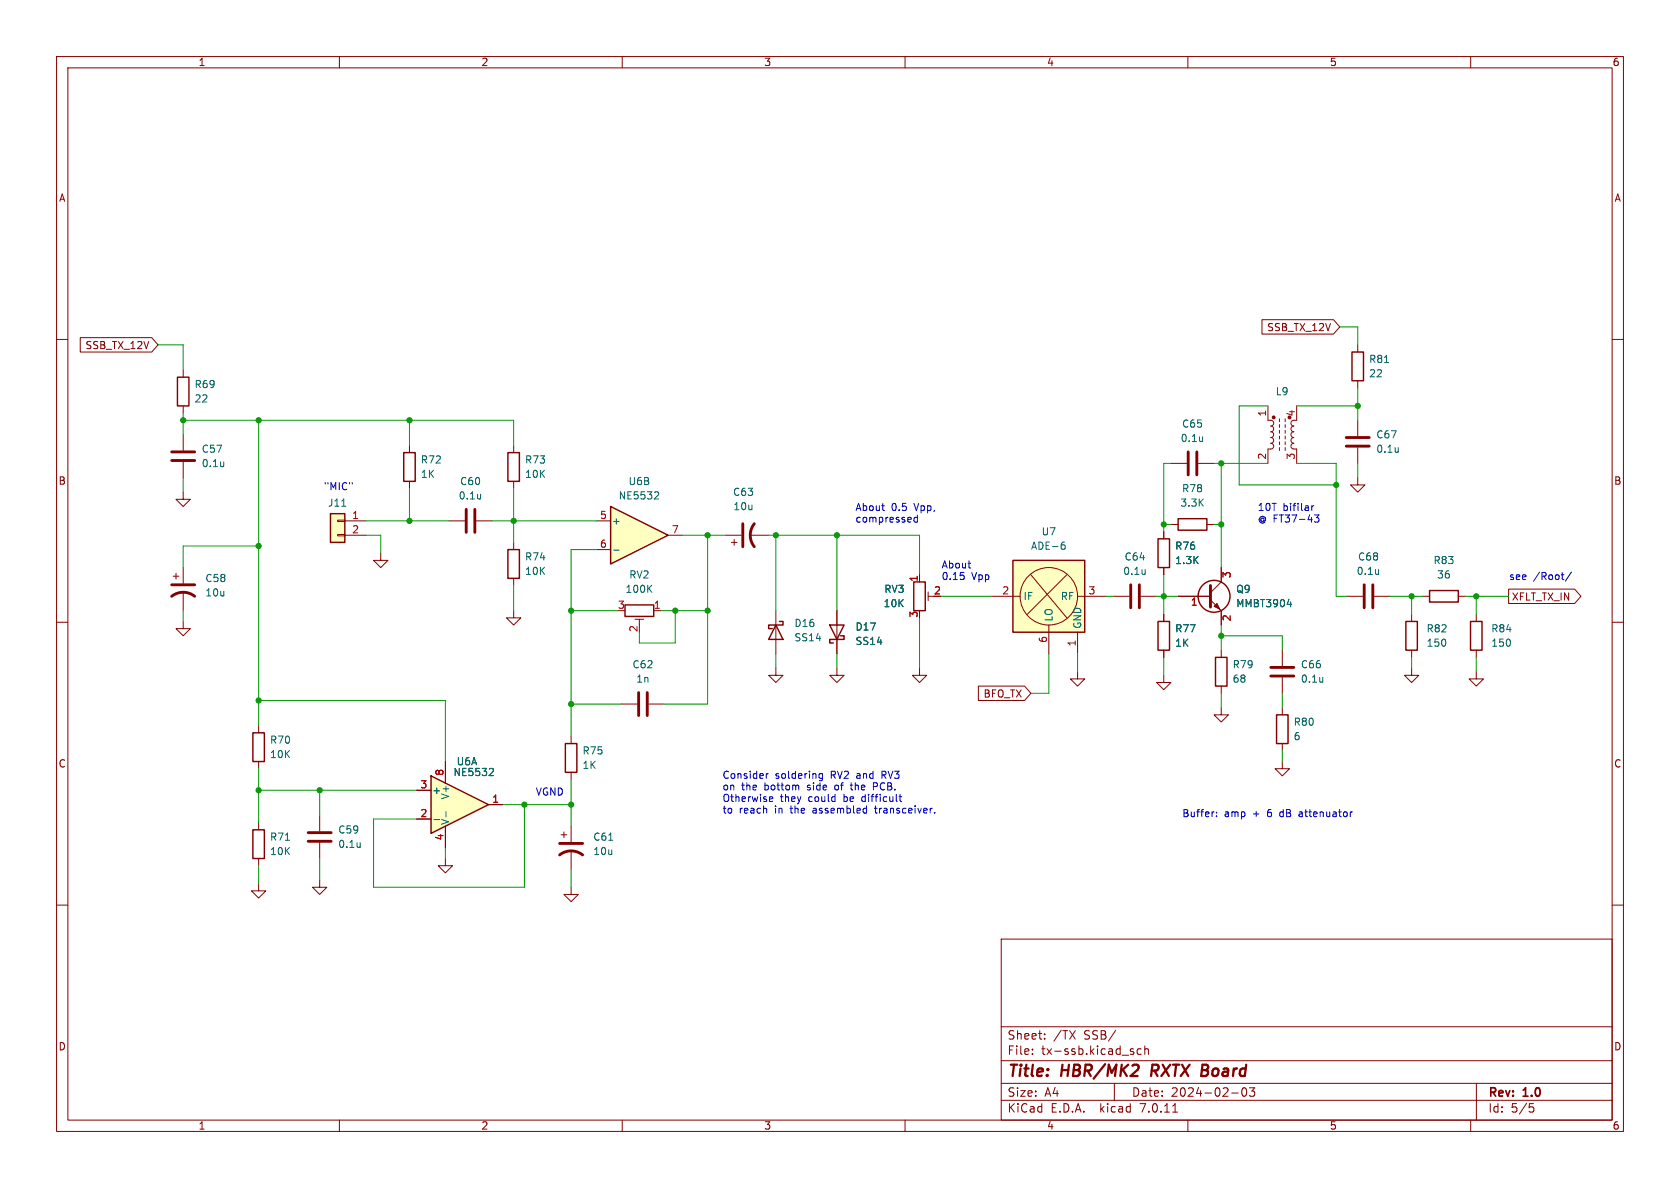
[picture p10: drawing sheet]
<svg xmlns="http://www.w3.org/2000/svg" width="297mm" height="210mm" viewBox="0 0 297 210" stroke-linecap="round" stroke-linejoin="round" font-family="sans-serif">
<g fill="none" stroke="#840000" stroke-width=".18">
<path d="M10 10h277v190h-277zM12 12h273v186h-273zM60 10v2M110 10v2M160 10v2M210 10v2M260 10v2M10 60h2M285 60h2M207 92.7h1.3M207 81.9h2.8M211.8 81.9h2.8"/>
<path d="M213.4 92.7h1.2M10 110h2M175.3 105.4h5M182.2 101.6l6.4 7.6M185.4 110.5v5.1M188.6 101.6l-7 7M190.5 111.8v3.8M190.5 105.4h5.1M196.8 105.4h2.8M201.7 105.4h2.8M205.7 119.4v1.3h1.3l-1.3 1.2-1.2-1.2h1.2M205.7 108.6v1.3"/>
<path d="M205.7 114.9v1.3M215.9 114.9v1.3M226.7 114.9v2.8M226.7 119.8v2.8M261 118.7v1.3h1.3l-1.3 1.3-1.3-1.3h1.3M285 110h2M78.7 134.6v3.8M101 130.2v1.2M101 136.5v1.3M215.9 125.1v1.3h1.3l-1.3 1.2-1.3-1.2h1.3M215.9 121.3v1.3M226.7 134.6v1.3h1.3l-1.3 1.3-1.3-1.3h1.3"/>
<path d="M226.7 125.1v1.3M226.7 131.4v1.3M10 160h2M45.7 156.2v1.3h1.3l-1.3 1.3-1.3-1.3h1.3M45.7 145.4v1.3M45.7 151.8v1.2M56.5 155.6v1.2h1.3l-1.3 1.3-1.3-1.3h1.3M56.5 144.1v2.8M56.5 149v2.8M78.7 151.8v1.2h1.3l-1.3 1.3-1.2-1.3h1.2M78.7 146.1v3.8M99.2 147.6h1"/>
<path d="M99.7 147.1v1M101 156.8v1.3h1.2l-1.2 1.3-1.3-1.3h1.3M101 146.1v2.7M101 150.4v3.3M285 160h2M177 166h108v32h-108zM60 198v2M110 198v2M160 198v2M177 194.5h108M177 191.5h108M177 187.5h108"/>
<path d="M177 181.5h108M182.5 186.3v.1M182.5 185.5v.1M184.7 183.6v.1M184.7 182.8v.1M197 191.5v3M197.2 182.1l-1.2 2M200 185.9l.4 .1 .1 .2-.3 .2h-.2M200 185.4l.4 .1M201.7 185.5l-.4-.1-.3 .3v.4l.2 .2h.5M202.4 185.5l.2-.1 .4 .1v.9M202.4 184.9v1.5"/>
<path d="M207.3 196.6h.9M210 198v2M217.7 193.2h1.2M219.7 192.4l.2-.1a.81 .81 0 0 1 .6 .6 .81 .81 0 0 1-.3 .8l-.2 .1a.81 .81 0 0 1-.3-1.4zM220.9 192.3h.9l-.5 .6 .4 .1v.7l-.2 .1h-.4l-.2-.1M260 198v2M261 191.5v6.5M270.4 195.1h.7M270.5 195.7h.4l.3 .3-.2 .5-.5 .1"/>
<circle cx="185.4" cy="105.4" r="5.1"/>
</g>
<path d="M203.6 189.3h.8M203.7 188.2l-.2 2" fill="none" stroke="#840000" stroke-width=".4"/>
<path d="M179.1 99.1h12.7v12.7h-12.7z" fill="#ffffc2" stroke="#ffffc2" stroke-width=".18"/>
<path d="M179.1 99.1h12.7v12.7h-12.7zM208.3 91.7h5.1v2h-5.1zM204.7 109.9h2.1v5h-2.1zM214.9 116.2h2v5.1h-2zM99.9 131.4h2.1v5.1h-2.1zM225.7 126.4h2v5h-2zM44.7 146.7h2v5.1h-2z" fill="none" stroke="#840000" stroke-width=".25"/>
<g fill="none" stroke="#006464" stroke-width=".18">
<path d="M212.6 77.2v.8M212.6 77.9l-.1 .1M187.8 96.3l.4 .1 .1 .2v.4l-.5 .1M188.2 95.8l-.4 .1M202.4 100.7v.8M202.4 101.4v.1M233.9 119.7v.9M233.9 120.5h-.1M50.5 148.5h.7M63.7 149v.8M63.7 149.7h-.1M78.8 143.5v.9"/>
<path d="M107.6 148.5h.7"/>
</g>
<path d="M210.1 79.9v4M211.6 79.9v4M199.9 103.4v4M201.4 103.4v4M224.7 118h4M224.7 119.5h4M54.5 148.7h4M54.5 147.2h4M98.9 151.1a3.3 3.3 0 0 1 4.1 0M98.9 149.1h4.1" fill="none" stroke="#840000" stroke-width=".51"/>
<path d="M76.2 137.2l10.2 5-10.2 5.1z" fill="#ffffc2"/>
<g fill="none" stroke="#840000" stroke-width=".25">
<path d="M31.4 66.7h2v5.1h-2zM58.4 90.8h2.6v5.1h-2.6zM204.7 95.3h2.1v5h-2.1zM44.7 129.5h2v5.1h-2zM76.2 137.2l10.2 5-10.2 5.1z"/>
<circle cx="214.6" cy="105.4" r="2.82"/>
</g>
<g fill="none" stroke="#840000" stroke-width=".18">
<path d="M32.4 65.4v1.3M32.4 71.8v1.2M59.7 94.5h1.3v.2h-1.3zM59.7 91.9h1.3v.3h-1.3zM61 92.1h3.8M61 94.6h3.8M67.3 97.8v1.3h1.3l-1.3 1.2-1.3-1.2h1.3M128.3 94.6h2.8M129.3 95.9h1M129.8 95.4v1M132.6 94.6h3.3M205.7 94v1.3"/>
<path d="M30.6 101.9h1M31.1 101.3v1.1M32.4 109.9v1.2h1.3l-1.3 1.3-1.3-1.3h1.3M32.4 100.3v2.8M32.4 104.6v3.4M205.7 100.3v1.3M208.3 105.4h5.7M214 106l1.9 2v2.5M215.9 100.3v2.6l-1.9 1.9M45.7 128.3v1.2M45.7 134.6v1.3M73.7 139.7h2.5"/>
<path d="M73.7 144.8h2.5M86.4 142.2h2.5"/>
</g>
<path d="M60.4 89.5h.7M227.6 106.8h.7M228.2 106.4v.9M87 135.8l.2 .3v.3l-.7 .7h.7M76.7 144.9h1" fill="none" stroke="#006464" stroke-width=".18"/>
<path d="M131.3 92.6v4M133.3 92.6a3.3 3.3 0 0 0 0 4M30.4 105.4a3.3 3.3 0 0 1 4 0M30.4 103.4h4M214 103.5v3.8" fill="none" stroke="#840000" stroke-width=".51"/>
<path d="M214.6 107.2l.5-.5 .5 1z" fill="#840000" stroke="#840000" stroke-width=".18"/>
<path d="M58.4 90.8h2.6v5.1h-2.6z" fill="#ffffc2" stroke="#ffffc2" stroke-width=".18"/>
<path d="M107.9 89.5l10.2 5.1-10.2 5.1z" fill="#ffffc2"/>
<g fill="none" stroke="#840000" stroke-width=".25">
<path d="M239 62.2h2v5.1h-2zM71.4 80h2v5.1h-2zM89.8 97.2h2v5h-2zM89.8 80h2v5.1h-2zM107.9 89.5l10.2 5.1-10.2 5.1zM110.5 106.9h5.1v2.1h-5.1zM137.2 110.5l1.2 2.5h-2.5zM137.8 109.9h.6v.6h-2.5v.6h.6M146.7 110.5h2.5l-1.2 2.5zM148.6 112.4h.6v.6h-2.5v.7h.6M161.5 102.9h2.1v5.1h-2.1zM248.5 109.9h2.1v5h-2.1z"/>
<path d="M252.7 104.4h5.1v2h-5.1zM260 109.9h2v5h-2z"/>
</g>
<g fill="none" stroke="#840000" stroke-width=".18">
<path d="M14.2 59.7h12.6l1.1 1.3-1.1 1.2h-12.6zM223.1 56.5h12.6l1.2 1.3-1.2 1.3h-12.6zM32.4 76.8v2.8M72.4 78.7v1.3M90.8 78.7v1.3M224.2 71.8v2.5h.7l.3 .5-.2 .4-.3 .1 .3 .1 .2 .3-.2 .5-.3 .1 .3 .1 .1 .3v.4l-.4 .2 .4 .2 .1 .5-.2 .3-.3 .1 .3 .1 .2 .4-.3 .4-.7 .1v2.5M226.2 74v.5M226.2 75.1v.5M226.2 76.1v.5M226.2 77.1v.5M226.2 78.1v.5M226.2 79.1v.5"/>
<path d="M227.2 74v.5M227.2 75.1v.5M227.2 76.1v.5M227.2 77.1v.5M227.2 78.1v.5M227.2 79.1v.5M228.7 74.3l-.3 .1-.2 .3 .2 .5 .3 .1-.3 .1-.2 .3 .1 .4 .4 .2-.4 .2-.1 .5 .2 .2 .3 .1-.3 .2-.2 .4 .2 .3 .3 .2-.3 .1-.2 .4 .3 .4 .7 .1v2.5M229.2 71.8v2.5M240 61v1.2M240 67.3v1.3M240 74.3v2.8M240 79.1v2.8"/>
<path d="M32.4 87v1.3h1.3l-1.3 1.2-1.3-1.2h1.3M32.4 81.7v2.8M72.4 85.1v1.3M79.4 92.1h2.8M84.2 92.1h2.8M90.8 85.1v1.3M90.8 95.9v1.3M105.4 92.1h2.5M105.4 97.2h2.5M118.1 94.6h2.5M205.7 94v1.3M240 84.5v1.2h1.3l-1.3 1.3-1.2-1.3h1.2"/>
<path d="M90.8 108v1.2h1.3l-1.3 1.3-1.3-1.3h1.3M90.8 102.2v1.3M112.3 109.5h1.5M113 109.5v1M115.6 108h1.2M137.2 118.1v1.3h-1.3l1.3 1.3 1.2-1.3h-1.2M137.2 108v7.6M148 118.1v1.3h-1.3l1.3 1.3 1.2-1.3h-1.2M148 108v7.6M162.6 118.1v1.3h-1.3l1.3 1.3 1.2-1.3h-1.2M162.6 101.6v1.3M164.1 104.6v1.6"/>
<path d="M164.1 105.4h1M190.5 118.7v1.3h-1.3l1.3 1.3 1.3-1.3h-1.3M205.7 100.3v1.3M205.7 108.6v1.3M205.7 114.9v1.3M208.3 105.4h5.7M215.9 100.3v2.6M215.9 108v2.5M238.1 105.4h2.8M243 105.4h2.7M249.6 118.1v1.3h1.2l-1.2 1.3-1.3-1.3h1.3M249.6 108.6v1.3"/>
<path d="M249.6 114.9v1.3M251.5 105.4h1.2M257.8 105.4h1.3M261 108.6v1.3M261 114.9v1.3M266.7 104.1h11.7l1.1 1.3-1.1 1.3h-11.7zM73.7 139.7h2.5M78.7 134.6v3.8M109.9 124.5h2.7M114.7 124.5h2.8M173 121.3h8.1l1.1 1.3-1.1 1.2h-8.1zM73.7 144.8h2.5"/>
<path d="M78.7 146.1v3.8M86.4 142.2h2.5"/>
</g>
<g fill="none" stroke="#006464" stroke-width=".18">
<path d="M244.8 64.1h.7M247.2 79.1v.9M247.2 79.8l-.1 .1M39.5 81.6v.9M39.5 82.4h.1M85 87.4v.8M85 88.1h-.1M108.5 97.3h.9M116.2 86.9l.2 .3v.3l-.7 .7h.7M114.7 104l.5 .7M115.2 103.4l-.7 .8M227.6 106.8h.7"/>
<path d="M228.2 106.4v.9M243.7 100.7v.8M243.7 101.4v.1M87 135.8l.2 .3v.3l-.7 .7h.7M76.7 144.9h1M78.8 143.5v.9"/>
</g>
<path d="M30.4 79.9h4M238 77.3h4.1M238 78.9h4.1M30.4 81.4h4M82.4 90v4.1M83.9 90v4.1M241.2 103.4v4M242.7 103.4v4M112.9 122.4v4.1M114.4 122.4v4.1" fill="none" stroke="#840000" stroke-width=".51"/>
<circle cx="225.2" cy="73.8" r=".25" fill="#840000" stroke="#840000" stroke-width=".18"/>
<g fill="none" stroke="#0000c2" stroke-width=".18">
<path d="M62.3 85.3v.3M155.9 89.4h.5M156.2 90.3h.2M162.2 91.5l-.4-.1-.2 .3 .1 .5h.5M162.2 91v1.3M171.1 99.6h.5M231.9 89.4v.9M232.3 89.4l-.4 .2M232.4 91h.8l-.4 .5 .3 .1v.6l-.2 .1-.5-.1M170.3 101.7l.2 .2-.2 .5M171.5 100.4h.1M276 101.6h.5"/>
<path d="M276.4 102.5h.1M277.8 101.1l-1.1 1.7M135.5 136.8v.8M135.8 136.8l-.3 .2M141 138.8l.2 .2v.6M145.4 136.8h-.4l-.2 .2 .1 .5h.5M145.4 136.8v1l-.1 .2M150.3 138.8h.5M150.5 138.4v1.2M154.4 138.4v1.2M154.4 139h.5M136.1 141.6h.5"/>
<path d="M136.1 140.9l.3-.1 .2 .3-.6 .2M154.6 142.9h.5M154.8 142.5v1.2M158.9 140.8h.5M159.1 140.4v1.1l.3 .2M165.2 143.6v.1M214.5 143.5h.1M215.1 144.2v.2M215.1 143.6v.1M229.8 143.5l-.1 .1M229.8 143.9l-.2 .2 .2 .3M239.1 143.5l-.3 .1"/>
</g>
<g fill="none" stroke="#009600" stroke-width=".18">
<path d="M236.9 57.8h3.1v3.2M27.9 61h4.5v4.4M32.4 74.3h58.4v4.4M32.4 73v3.8M45.7 74.3v54M72.4 74.3v4.4M224.2 71.8h-5.1v13.9h17.1M229.2 71.8h10.8M240 68.6v5.7M32.4 84.5v2.5M45.7 96.5h-13.3v3.8M64.8 94.6h2.5v3.2"/>
<path d="M64.8 92.1h14.6M72.4 86.4v5.7M87 92.1h18.4M90.8 86.4v9.5M105.4 97.2h-4.4v33M120.6 94.6h7.7M125.1 94.6v29.9h-7.6M135.9 94.6h26.7v7M137.2 94.6v13.4M148 94.6v13.4M205.7 92.7h1.3M207 81.9h-1.3v12.1"/>
<path d="M214.6 81.9h9.6M214.6 92.7h1.3M215.9 81.9v18.4M229.2 81.9h7v23.5h1.9M240 81.9v2.6M32.4 108v1.9M90.8 103.5v4.5M101 108h8.2M116.8 108h8.3M119.4 108v5.7h-6.4v-1.9M137.2 115.6v2.5M148 115.6v2.5"/>
<path d="M162.6 109.2v8.9M166.4 105.4h8.9M185.4 115.6v7h-3.2M190.5 115.6v3.1M195.6 105.4h1.2M204.5 105.4h3.8M205.7 101.6v7M205.7 116.2v3.2M215.9 110.5v4.4M215.9 112.4h10.8v2.5M245.7 105.4h5.8M249.6 105.4v3.2"/>
<path d="M249.6 116.2v1.9M259.1 105.4h7.6M261 105.4v3.2M261 116.2v2.5M45.7 123.8h33v10.8M45.7 135.9v9.5M45.7 139.7h28M56.5 139.7v4.4M101 124.5h8.9M101 137.8v8.3M215.9 122.6v2.5M226.7 122.6v2.5"/>
<path d="M226.7 132.7v1.9M45.7 153v3.2M56.5 151.8v3.8M78.7 149.9v1.9M88.9 142.2h12.1M92.7 142.2v14.6h-26.7v-12h7.7M101 153.7v3.1"/>
</g>
<g fill="#009600" stroke="#009600" stroke-width=".18">
<circle cx="92.7" cy="142.2" r=".46"/>
<circle cx="56.5" cy="139.7" r=".46"/>
<circle cx="45.7" cy="139.7" r=".46"/>
<circle cx="125.1" cy="108" r=".46"/>
<circle cx="125.1" cy="94.6" r=".46"/>
<circle cx="148" cy="94.6" r=".46"/>
<circle cx="119.4" cy="108" r=".46"/>
<circle cx="137.2" cy="94.6" r=".46"/>
<circle cx="236.2" cy="85.7" r=".46"/>
<circle cx="249.6" cy="105.4" r=".46"/>
<circle cx="240" cy="71.8" r=".46"/>
<circle cx="261" cy="105.4" r=".46"/>
<circle cx="72.4" cy="92.1" r=".46"/>
<circle cx="101" cy="108" r=".46"/>
<circle cx="101" cy="124.5" r=".46"/>
<circle cx="101" cy="142.2" r=".46"/>
<circle cx="90.8" cy="92.1" r=".46"/>
<circle cx="32.4" cy="74.3" r=".46"/>
<circle cx="72.4" cy="74.3" r=".46"/>
<circle cx="45.7" cy="96.5" r=".46"/>
<circle cx="45.7" cy="123.8" r=".46"/>
<circle cx="45.7" cy="74.3" r=".46"/>
<circle cx="205.7" cy="92.7" r=".46"/>
<circle cx="215.9" cy="92.7" r=".46"/>
<circle cx="215.9" cy="112.4" r=".46"/>
<circle cx="215.9" cy="81.9" r=".46"/>
<circle cx="205.7" cy="105.4" r=".46"/>
</g>
<g font-size="2.8" fill="#840000">
<text x="178" y="190.9">Title:</text>
<text x="187.7" y="190.9">HBR/MK2</text>
<text x="204.4" y="190.9">RXTX Board</text>
</g>
<g font-size="2.1" fill="#840000">
<text x="178" y="184">Sheet:</text>
<text x="186.2" y="184">/TX</text>
<text x="191.7" y="184">SSB/</text>
<text x="178" y="186.7">File:</text>
<text x="184.1" y="186.7">tx-ssb.kicad_sch</text>
<text x="178" y="196.9">KiCad</text>
<text x="178" y="194.1">Size:</text>
<text x="184.7" y="194.1">A4</text>
<text x="185.7" y="196.9">E.D.A.</text>
<text x="194.6" y="196.9">kicad</text>
<text x="200" y="194.1">Date:</text>
<text x="201.8" y="196.9">7.0.11</text>
<text x="207" y="194.1">2024-02-03</text>
<text x="263" y="194.3">Rev:</text>
<text x="263" y="196.9">Id:</text>
<text x="267.1" y="196.9">5/5</text>
<text x="269.4" y="194.3">1.0</text>
</g>
<g font-size="1.8" fill="#840000">
<text x="35" y="11.9">1</text>
<text x="85" y="11.9">2</text>
<text x="135" y="11.9">3</text>
<text x="185" y="11.9">4</text>
<text x="235" y="11.9">5</text>
<text x="285" y="11.9">6</text>
<text x="10.3" y="35.9">A</text>
<text x="285.3" y="35.9">A</text>
<text x="223.9" y="58.7">SSB_TX_12V</text>
<text x="15" y="61.9">SSB_TX_12V</text>
<text x="10.3" y="85.9">B</text>
<text x="285.3" y="85.9">B</text>
<text x="267.2" y="106.4">XFLT_TX_IN</text>
<text x="173.8" y="123.5">BFO_TX</text>
<text x="10.3" y="135.9">C</text>
<text x="285.3" y="135.9">C</text>
<text x="10.3" y="185.9">D</text>
<text x="285.3" y="185.9">D</text>
<text x="35" y="199.9">1</text>
<text x="85" y="199.9">2</text>
<text x="135" y="199.9">3</text>
<text x="185" y="199.9">4</text>
<text x="235" y="199.9">5</text>
<text x="285" y="199.9">6</text>
</g>
<g font-size="1.8" fill="#006464">
<text x="241.9" y="64.4">R81</text>
<text x="34.3" y="68.8">R69</text>
<text x="34.3" y="71.3">22</text>
<text x="225.4" y="70.1">L9</text>
<text x="241.9" y="66.9">22</text>
<text x="208.9" y="75.8">C65</text>
<text x="243.2" y="77.7">C67</text>
<text x="35.6" y="80.2">C57</text>
<text x="35.6" y="82.8">0.1u</text>
<text x="74.3" y="82.1">R72</text>
<text x="92.7" y="82.1">R73</text>
<text x="208.6" y="78.3">0.1u</text>
<text x="243.2" y="80.2">0.1u</text>
<text x="57.9" y="89.8">J11</text>
<text x="74.3" y="84.7">1K</text>
<text x="81" y="88.5">0.1u</text>
<text x="81.2" y="86">C60</text>
<text x="92.7" y="84.7">10K</text>
<text x="109.3" y="88.5">NE5532</text>
<text x="111" y="86">U6B</text>
<text x="129.5" y="87.9">C63</text>
<text x="208.6" y="89.8">3.3K</text>
<text x="208.9" y="87.2">R78</text>
<text x="108.1" y="92.9">+</text>
<text x="129.6" y="90.4">10u</text>
<text x="184" y="94.8">U7</text>
<text x="92.7" y="99.3">R74</text>
<text x="92.7" y="101.8">10K</text>
<text x="182.2" y="97.4">ADE-6</text>
<text x="198.5" y="101.8">0.1u</text>
<text x="198.7" y="99.3">C64</text>
<text x="207.7" y="97.4">R76</text>
<text x="207.7" y="99.9">1.3K</text>
<text x="239.7" y="101.8">0.1u</text>
<text x="240" y="99.3">C68</text>
<text x="253.3" y="99.9">R83</text>
<text x="36.2" y="103.1">C58</text>
<text x="36.2" y="105.6">10u</text>
<text x="110.5" y="105">100K</text>
<text x="111.1" y="102.5">RV2</text>
<text x="156.1" y="107.5">10K</text>
<text x="156.2" y="105">RV3</text>
<text x="180.8" y="106.3">IF</text>
<text x="187.4" y="106.3">RF</text>
<text x="218.4" y="105">Q9</text>
<text x="218.4" y="107.5">MMBT3904</text>
<text x="254" y="102.5">36</text>
<text x="140.3" y="111">D16</text>
<text x="140.3" y="113.6">SS14</text>
<text x="151.1" y="111.7">D17</text>
<text x="186.3" y="110" transform="rotate(-90 186.3 110)">LO</text>
<text x="191.4" y="111.3" transform="rotate(-90 191.4 111.3)">GND</text>
<text x="207.7" y="112">R77</text>
<text x="252.1" y="112">R82</text>
<text x="263.5" y="112">R84</text>
<text x="111.7" y="118.3">C62</text>
<text x="151.1" y="114.2">SS14</text>
<text x="207.7" y="114.5">1K</text>
<text x="217.8" y="118.3">R79</text>
<text x="229.9" y="118.3">C66</text>
<text x="252.1" y="114.5">150</text>
<text x="263.5" y="114.5">150</text>
<text x="112.4" y="120.9">1n</text>
<text x="217.8" y="120.9">68</text>
<text x="229.9" y="120.9">0.1u</text>
<text x="47.6" y="131.7">R70</text>
<text x="228.6" y="131">6</text>
<text x="228.6" y="128.5">R80</text>
<text x="47.6" y="134.2">10K</text>
<text x="80.1" y="137.4">NE5532</text>
<text x="80.6" y="135.5">U6A</text>
<text x="102.9" y="136.1">1K</text>
<text x="102.9" y="133.6">R75</text>
<text x="76.3" y="140.6">+</text>
<text x="79.6" y="141.4" transform="rotate(-90 79.6 141.4)">V+</text>
<text x="47.6" y="148.8">R71</text>
<text x="59.7" y="147.5">C59</text>
<text x="79.6" y="145.9" transform="rotate(-90 79.6 145.9)">V-</text>
<text x="104.8" y="148.8">C61</text>
<text x="47.6" y="151.4">10K</text>
<text x="59.7" y="150.1">0.1u</text>
<text x="104.8" y="151.4">10u</text>
</g>
<g font-size="1.8" fill="#a90000">
<text x="223.9" y="73.7" transform="rotate(-90 223.9 73.7)">1</text>
<text x="229" y="73.7" transform="rotate(-90 229 73.7)">4</text>
<text x="223.9" y="81.4" transform="rotate(-90 223.9 81.4)">2</text>
<text x="229" y="81.4" transform="rotate(-90 229 81.4)">3</text>
<text x="62.2" y="91.8">1</text>
<text x="62.2" y="94.4">2</text>
<text x="106" y="91.8">5</text>
<text x="118.7" y="94.4">7</text>
<text x="106" y="96.9">6</text>
<text x="109.1" y="107.7">3</text>
<text x="115.5" y="107.7">1</text>
<text x="162.3" y="102.9" transform="rotate(-90 162.3 102.9)">1</text>
<text x="165" y="105.2">2</text>
<text x="177.1" y="105.2">2</text>
<text x="192.3" y="105.2">3</text>
<text x="210.4" y="107.4">1</text>
<text x="217.9" y="102.3" transform="rotate(-90 217.9 102.3)">3</text>
<text x="112.8" y="111.8" transform="rotate(-90 112.8 111.8)">2</text>
<text x="162.3" y="109.3" transform="rotate(-90 162.3 109.3)">3</text>
<text x="185.2" y="113.7" transform="rotate(-90 185.2 113.7)">6</text>
<text x="217.9" y="109.9" transform="rotate(-90 217.9 109.9)">2</text>
<text x="190.2" y="114.4" transform="rotate(-90 190.2 114.4)">1</text>
<text x="78.5" y="137.2" transform="rotate(-90 78.5 137.2)">8</text>
<text x="74.2" y="139.4">3</text>
<text x="86.9" y="142">1</text>
<text x="74.2" y="144.5">2</text>
<text x="78.5" y="148.7" transform="rotate(-90 78.5 148.7)">4</text>
</g>
<g font-size="1.8" fill="#0000c2">
<text x="57.1" y="86.7">&quot;MIC&quot;</text>
<text x="151.1" y="90.4">About</text>
<text x="151.1" y="92.5">compressed</text>
<text x="157.6" y="90.4">0.5</text>
<text x="161.8" y="90.4">Vpp,</text>
<text x="222.2" y="90.4">10T</text>
<text x="222.2" y="92.5">@ FT37-43</text>
<text x="226.8" y="90.4">bifilar</text>
<text x="166.4" y="100.6">About</text>
<text x="166.4" y="102.6">0.15</text>
<text x="171.8" y="102.6">Vpp</text>
<text x="266.7" y="102.6">see</text>
<text x="271.1" y="102.6">/Root/</text>
<text x="127.6" y="137.8">Consider</text>
<text x="137" y="137.8">soldering</text>
<text x="147" y="137.8">RV2</text>
<text x="151.7" y="137.8">and</text>
<text x="156.3" y="137.8">RV3</text>
<text x="94.6" y="140.7">VGND</text>
<text x="127.6" y="139.8">on</text>
<text x="127.6" y="141.9">Otherwise</text>
<text x="127.6" y="143.9">to</text>
<text x="130.7" y="143.9">reach</text>
<text x="131.1" y="139.8">the</text>
<text x="135.2" y="139.8">bottom</text>
<text x="137.1" y="143.9">in</text>
<text x="137.9" y="141.9">they</text>
<text x="140" y="143.9">the</text>
<text x="143" y="139.8">side</text>
<text x="143" y="141.9">could</text>
<text x="144.2" y="143.9">assembled</text>
<text x="148" y="139.8">of</text>
<text x="149.4" y="141.9">be</text>
<text x="151.1" y="139.8">the</text>
<text x="152.8" y="141.9">difficult</text>
<text x="155.2" y="139.8">PCB.</text>
<text x="155.4" y="143.9">transceiver.</text>
<text x="208.9" y="144.5">Buffer:</text>
<text x="216.4" y="144.5">amp</text>
<text x="221.6" y="144.5">+</text>
<text x="224.3" y="144.5">6</text>
<text x="226.7" y="144.5">dB</text>
<text x="230.3" y="144.5">attenuator</text>
</g>
</svg>
